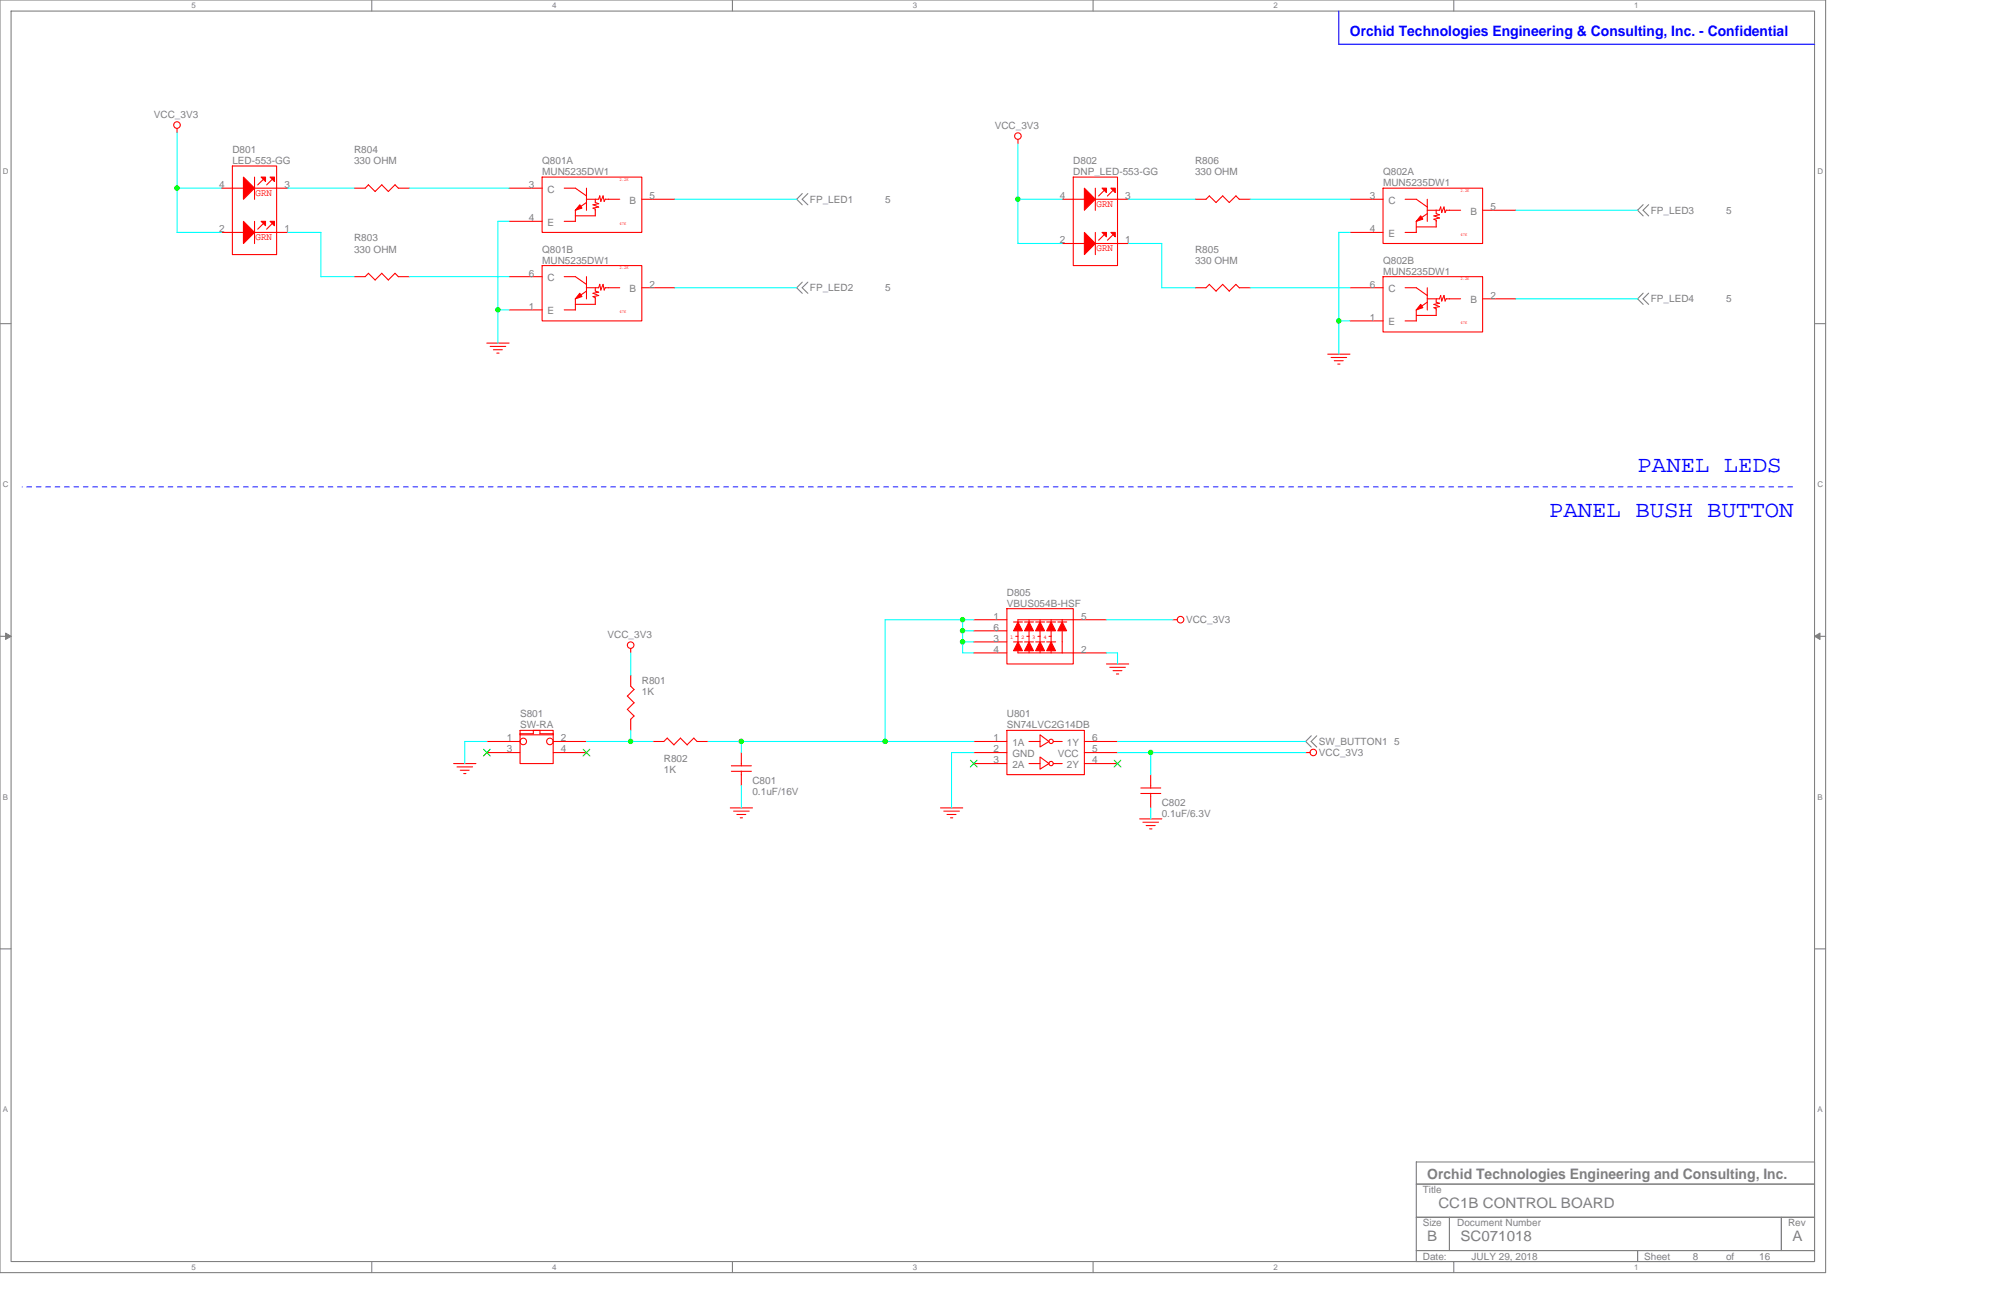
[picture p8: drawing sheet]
<svg xmlns="http://www.w3.org/2000/svg" width="432mm" height="279mm" viewBox="0 0 432 279" stroke-linecap="round" stroke-linejoin="round" font-family="sans-serif">
<path d="M0 0h394v274.6h-394zM2.4 2.4h389.2v269.8h-389.2z" fill="none" stroke="#808080" stroke-width=".23"/>
<g fill="#fff">
<path d="M41.3 .3h.9v1.8h-.9z"/>
<path d="M41.3 272.4h.9v1.9h-.9z"/>
</g>
<path d="M80.2 0v2.4M80.2 272.2v2.4" fill="none" stroke="#808080" stroke-width=".23"/>
<g fill="#fff">
<path d="M119.1 .3h1v1.8h-1z"/>
<path d="M119.1 272.4h1v1.9h-1z"/>
</g>
<path d="M158.1 0v2.4M158.1 272.2v2.4" fill="none" stroke="#808080" stroke-width=".23"/>
<g fill="#fff">
<path d="M197 .3h.9v1.8h-.9z"/>
<path d="M197 272.4h.9v1.9h-.9z"/>
</g>
<path d="M235.9 0v2.4M235.9 272.2v2.4" fill="none" stroke="#808080" stroke-width=".23"/>
<g fill="#fff">
<path d="M274.8 .3h.9v1.8h-.9z"/>
<path d="M274.8 272.4h.9v1.9h-.9z"/>
</g>
<path d="M313.7 0v2.4M313.7 272.2v2.4" fill="none" stroke="#808080" stroke-width=".23"/>
<g fill="#fff">
<path d="M352.6 .3h.9v1.8h-.9z"/>
<path d="M352.6 272.4h.9v1.9h-.9z"/>
<path d="M.6 36.1h1.2v1.9h-1.2z"/>
<path d="M392.2 36.1h1.2v1.9h-1.2z"/>
<path d="M.6 103.5h1.2v1.9h-1.2z"/>
<path d="M392.2 103.5h1.2v1.9h-1.2z"/>
</g>
<path d="M0 69.8h2.4M391.6 69.8h2.4" fill="none" stroke="#808080" stroke-width=".23"/>
<g fill="#fff">
<path d="M.6 171h1.1v1.9h-1.1z"/>
<path d="M392.2 171h1.1v1.9h-1.1z"/>
</g>
<path d="M0 137.3h2.4M391.6 137.3h2.4" fill="none" stroke="#808080" stroke-width=".23"/>
<g fill="#808080" stroke="#808080" stroke-width=".22">
<path d="M1.2 136.6l1.2 .7-1.2 .7z"/>
<path d="M391.6 137.3l1.1-.7v1.4z"/>
</g>
<g fill="#fff">
<path d="M.6 238.4h1.1v1.9h-1.1z"/>
<path d="M392.2 238.4h1.1v1.9h-1.1z"/>
</g>
<g fill="none" stroke="#808080" stroke-width=".23">
<path d="M173.1 41.8l-1.2 1.2 1.2 1.2M174.3 41.8l-1.2 1.2 1.2 1.2M354.6 44.2l-1.2 1.2 1.2 1.2M355.8 44.2l-1.2 1.2 1.2 1.2M173.1 60.9l-1.2 1.2 1.2 1.2M174.3 60.9l-1.2 1.2 1.2 1.2M354.6 63.2l-1.2 1.3 1.2 1.2M355.8 63.2l-1.2 1.3 1.2 1.2M283 158.8l-1.3 1.2 1.3 1.2M284.1 158.8l-1.2 1.2 1.2 1.2M0 204.7h2.4M391.6 204.7h2.4"/>
<path d="M305.6 250.7h86v4.8h-86zM305.6 255.5h86v7.1h-86zM305.6 262.6h7.2v7.2h-7.2zM305.6 269.8h47.8v2.4h-47.8zM312.8 262.6h71.6v7.2h-71.6zM353.4 269.8h38.2v2.4h-38.2zM384.4 262.6h7.2v7.2h-7.2z"/>
</g>
<path d="M288.9 2.4v7.2l102.7-.1" fill="none" stroke="#00f" stroke-width=".23"/>
<path d="M386.8 105.1h-382" fill="none" stroke="#00f" stroke-width=".22" stroke-dasharray="1 1 1 1 1 1 1 1"/>
<g fill="none" stroke="#f00" stroke-width=".23">
<path d="M38.2 27.7v1M50.1 35.8h9.6v19.1h-9.6zM54.9 38.2v4.8M56.8 38.7l-1.2 1.2M58.7 38.7l-1.2 1.2M117 38.2h21.5v11.9h-21.5zM219.7 30.1v1M231.6 38.2h9.6v19.1h-9.6zM47.8 40.6h4.8M47.8 50.1h4.8M54.9 40.6h7.2M54.9 50.1h7.2"/>
<path d="M54.9 47.8v4.8M56.8 48.2l-1.2 1.2M58.7 48.2l-1.2 1.2M76.4 59.7h2.4l.7-.8 1.5 1.5M76.4 40.6h2.4l.7-.7 1.5 1.4M80.9 41.3l1.5-1.4 1.4 1.4M86 59.7h2.3M86 40.6h2.3M86 59.7l-.7-.8-1.5 1.5M86 40.6l-.7-.7-1.5 1.4M109.8 59.7h7.2M109.8 40.6h7.2"/>
<path d="M109.8 47.8h7.2M117 57.3h21.5v11.9h-21.5zM121.8 59.7h2.4l2.4 1.7M121.8 40.6h2.4l2.4 1.7M121.8 47.8h2.4M124.2 45.4v2.4M124.2 46.6h4.3M126.6 40.6v4.8M126.6 59.7v4.8M126.6 43.7l-2.5 1.7M128 44.9l.5 .2M128.5 43v.7l.7 .3-1.2 .2 1.2 .5-1.2 .2"/>
<path d="M128.5 45.1v1.5M129.4 42.3l.3 1.2M129.4 42.2l-.2 .8h-2.7M130.1 42.3l.3 1.2 .2-.5M130.2 42.2l-.6 1.3M133.7 43h-3.1M138.5 43h7.1M229.2 43h4.8M229.2 52.5h4.8M236.4 43h7.1M236.4 52.5h7.1M236.4 40.6v4.8"/>
<path d="M236.4 50.1v4.8M238.3 41.1l-1.2 1.2M238.3 50.6l-1.2 1.2M240.2 41.1l-1.2 1.2M240.2 50.6l-1.2 1.2M261 42.2l-.8 .8h-2.3M263.9 42.2l-1.5 1.5-1.4-1.4M266.7 42.3l.7 .7h2.4M266.7 42.2l-1.4 1.5-1.5-1.4M291.3 43h7.1M291.3 50.1h7.1M298.4 40.6h21.5v11.9h-21.5z"/>
<path d="M298.4 59.7h21.5v11.9h-21.5zM303.2 43h2.4l2.4 1.7M303.2 50.1h2.4M305.6 47.8v2.4M308 43v4.8M308 46.1l-2.4 1.7M309.4 47.3l.5 .2v1.5h-4.3M309.4 46.6l1.2 .4-1.2 .3M309.9 45.3v.8l.7 .3-1.2 .2M310.9 44.6l-.3 .8h-2.6M311.6 44.7l.2 1.2M311.6 44.6l-.5 1.3-.2-1.2"/>
<path d="M312.1 45.3l-.3 .5M315.2 45.4h-3.1M319.9 45.4h7.2M80.9 60.4l1.5-1.5 1.4 1.5M105.1 74h4.8M105.8 74.7h3.3M106.5 75.5h1.9M107.2 76.2h.5M109.8 66.9h7.2M121.8 66.9h2.4M124.2 64.5v2.4M124.2 65.7h4.3"/>
<path d="M126.5 62.1h2.7l.2-.8 .3 1.3M126.6 62.8l-2.5 1.7M128.5 62.1v.7l.7 .3M128.5 64.2v1.5M129.2 63l-1.2 .3 1.2 .5-1.2 .2 .5 .3M130.1 61.4l.3 1.2 .2-.5M130.2 61.3l-.6 1.3M133.7 62.1h-3.1M138.5 62.1h7.1M261 61.4l1.4 1.4M261 61.3l-.8 .8h-2.3M262.4 62.8l1.5-1.5 1.4 1.5"/>
<path d="M269.8 62.1h-2.4l-.7-.7-1.4 1.4M286.5 76.4h4.8M287.2 77.1h3.4M287.9 77.8h2M288.7 78.5h.5M291.3 62.1h7.1M291.3 69.2h7.1M303.2 62.1h2.4l2.4 1.7M303.2 69.2h2.4M305.6 66.9v2.4M308 62.1v4.8M308 65.2l-2.4 1.7"/>
<path d="M309.4 66.4l.5 .2v1.5h-4.3M309.4 65.7l1.2 .4-1.2 .3M309.9 64.5v.7l.7 .2-1.2 .3M310.9 63.7l-.3 .8h-2.6M311.6 63.8l.2 1.2M311.6 63.7l-.5 1.3-.2-1.2M312.1 64.5l-.3 .4M315.2 64.5h-3.1M319.9 64.5h7.2M136.1 139.9v1M210.1 133.7h7.2M210.1 138.5h7.2"/>
<path d="M210.1 136.1h7.2M217.3 131.3h14.3v12h-14.3zM218.7 134.2h1.9M218.7 138.5h1.9M219.2 137.3h.5M219.7 136.1v2.4M221.1 134.2h1.9M221.1 138.5h1.9M221.6 137.3h.5M222.1 133.7v.5M222.1 136.1v2.4M223.5 134.2h1.9"/>
<path d="M223.5 138.5h1.9M224 137.3h.5M224.4 133.7v.5M224.4 136.1v2.4M225.9 134.2h1.9M225.9 138.5h1.9M226.4 137.3h.4M226.8 133.7v.5M226.8 136.1v2.4M228.3 134.2h1.9M229.2 136.1v4.8M229.2 133.7v.5"/>
<path d="M238.8 133.7h-19.1v.5M253.1 133.7h.9M105.1 160h7.1M112.2 157.6h7.2v7.1h-7.2zM115.1 158.3h-2.9v.2h7.2v-.2h-2.9v-.7h-1.4v.7M119.4 160h7.2M136.1 145.6v2.4l.7 .8M136.1 155.2v2.4M136.8 148.8l-1.4 1.4 1.4 1.4M136.8 151.6l-1.4 1.5 1.4 1.4M136.8 154.5l-.7 .7M140.9 160h2.4l.7-.8 1.4 1.5"/>
<path d="M149.7 159.3l.8 .7M149.7 159.2l-1.4 1.5M150.4 160h2.4M210.1 160h7.2M210.1 140.9h7.2M217.3 157.6h16.7v9.5h-16.7zM219.7 140.4v.5h19.1M222 160h2.4M222.1 140.4v.5M224.4 158.5l2 1.5-2 1.2zM224.4 140.4v.5M226.8 140.4v.5"/>
<path d="M227.3 160h1.9M234 160h7.2M238.8 143.3h4.8M239.5 144h3.3M240.2 144.7h1.9M240.9 145.4h.5M97.9 164.7h4.8M98.6 165.5h3.4M99.3 166.2h1.9M100.1 166.9h.4M105.1 162.4h7.1M119.4 162.4h7.2"/>
<path d="M145.4 160.7l1.5-1.5 1.4 1.5M157.6 174.3h4.8M157.8 166.4h4.3M157.8 165.2h4.3M158.3 175h3.4M159 175.7h1.9M159.7 176.4h.5M160 166.4v3.1M160 162.4v2.8M202.9 174.3h4.9M203.7 175h3.3M204.4 175.7h1.9"/>
<path d="M205.1 176.4h.5M210.1 164.7h7.2M210.1 162.4h7.2M222 164.7h2.4M224.4 163.3l2 1.4-2 1.2zM227.3 164.7h1.9M234 164.7h7.2M234 162.4h7.2M245.9 176.7h4.8M246.2 171.2h4.3M246.2 170h4.3M246.6 177.4h3.4"/>
<path d="M247.3 178.1h2M248.1 178.8h.5M248.3 167.1v2.9M248.3 171.2v3.1M281.7 162.4h1"/>
<circle cx="38.2" cy="27" r=".71"/>
<circle cx="219.7" cy="29.4" r=".71"/>
<circle cx="136.1" cy="139.2" r=".71"/>
<circle cx="254.7" cy="133.7" r=".71"/>
<circle cx="112.9" cy="160" r=".7"/>
<circle cx="118.7" cy="160" r=".7"/>
<circle cx="226.8" cy="160" r=".47"/>
<circle cx="226.8" cy="164.7" r=".47"/>
<circle cx="283.4" cy="162.3" r=".7"/>
</g>
<g fill="#f00" stroke="#f00" stroke-width=".23">
<path d="M125.1 44.2l.5 .7-1.4 .5z" fill-rule="evenodd"/>
<path d="M125.1 63.3l.5 .7-1.4 .5z" fill-rule="evenodd"/>
<path d="M306.6 46.6l.4 .7-1.4 .5z" fill-rule="evenodd"/>
<path d="M306.6 65.7l.4 .7-1.4 .5z" fill-rule="evenodd"/>
<path d="M219.7 134.2l.9 1.9h-1.9z" fill-rule="evenodd"/>
<path d="M219.7 138.5l.9 1.9h-1.9z" fill-rule="evenodd"/>
<path d="M222.1 138.5l.9 1.9h-1.9z" fill-rule="evenodd"/>
<path d="M222.1 134.2l.9 1.9h-1.9z" fill-rule="evenodd"/>
<path d="M224.4 138.5l1 1.9h-1.9z" fill-rule="evenodd"/>
<path d="M224.4 134.2l1 1.9h-1.9z" fill-rule="evenodd"/>
<path d="M226.8 138.5l1 1.9h-1.9z" fill-rule="evenodd"/>
<path d="M226.8 134.2l1 1.9h-1.9z" fill-rule="evenodd"/>
<path d="M229.2 134.2l1 1.9h-1.9z" fill-rule="evenodd"/>
<path d="M58.3 38.2h.9v1z" fill-rule="evenodd"/>
<path d="M56.3 38.2h1v1z" fill-rule="evenodd"/>
<path d="M58.3 47.8h.9v.9z" fill-rule="evenodd"/>
<path d="M52.5 47.8l2.4 2.3-2.4 2.4z" fill-rule="evenodd"/>
<path d="M52.5 38.2l2.4 2.4-2.4 2.4z" fill-rule="evenodd"/>
<path d="M56.3 47.8h1v.9z" fill-rule="evenodd"/>
<path d="M239.7 40.6h1v1z" fill-rule="evenodd"/>
<path d="M237.8 40.6h1v1z" fill-rule="evenodd"/>
<path d="M239.7 50.1h1v1z" fill-rule="evenodd"/>
<path d="M234 50.1l2.4 2.4-2.4 2.4z" fill-rule="evenodd"/>
<path d="M234 40.6l2.4 2.4-2.4 2.4z" fill-rule="evenodd"/>
<path d="M237.8 50.1h1v1z" fill-rule="evenodd"/>
</g>
<path d="M104.3 161.6l1.5 1.5M105.8 161.6l-1.5 1.5M125.8 161.6l1.5 1.5M127.3 161.6l-1.5 1.5M209.4 164l1.5 1.5M210.8 164l-1.4 1.5M240.4 164l1.5 1.5M241.9 164l-1.5 1.5" fill="none" stroke="#0f0" stroke-width=".22"/>
<g fill="none" stroke="#0ff" stroke-width=".23">
<path d="M38.2 28.7v21.5M219.7 31.1v21.5l9.5-.1M38.2 40.6h9.6M38.2 50.1h9.6M62.1 40.6h14.3M62.1 50.1h7.2M69.2 59.7h7.2M69.2 50.1v9.6M88.3 59.7h21.5M88.3 40.6h21.6M109.9 47.8h-2.5v26.2M145.6 43h26.3"/>
<path d="M219.6 43h9.6M243.5 43h14.4M243.5 52.5h7.2v9.6h7.2M269.8 43h21.5M291.3 50.1h-2.4v26.3M327.1 45.4h26.3M107.4 66.9h2.4M145.6 62.1h26.3M269.8 62.1h21.5M288.9 69.2h2.4M327.1 64.5h26.3M207.7 136.1h2.4"/>
<path d="M207.7 138.5h2.4M207.7 133.7v7.2M210.1 133.7h-19.1v26.3M238.7 133.7h14.4M105.1 160h-4.8v4.7M136.1 140.9v4.8M136.1 157.6v2.4M140.9 160h-14.3M152.8 160h57.3M160 160v2.4M207.7 140.9h2.4M238.7 140.9h2.5v2.4"/>
<path d="M241.2 160h40.6M160 169.5v4.8M210.1 162.4h-4.8v11.9M241.2 162.4h40.6M248.3 162.3v4.8M248.3 174.3v2.4"/>
</g>
<g fill="#0f0" stroke="#0f0" stroke-width=".23">
<circle cx="136.1" cy="160" r=".47"/>
<circle cx="107.4" cy="66.8" r=".47"/>
<circle cx="288.9" cy="69.2" r=".47"/>
<circle cx="248.3" cy="162.3" r=".47"/>
<circle cx="219.6" cy="43" r=".47"/>
<circle cx="38.2" cy="40.6" r=".47"/>
<circle cx="160" cy="160" r=".47"/>
<circle cx="191" cy="160" r=".47"/>
<circle cx="207.7" cy="133.7" r=".47"/>
<circle cx="207.7" cy="138.5" r=".47"/>
<circle cx="207.7" cy="136.1" r=".47"/>
</g>
<g font-size="5" fill="#00f">
<text x="353.4" y="101.9">PANEL LEDS</text>
<text x="334.3" y="111.4">PANEL BUSH BUTTON</text>
</g>
<text font-size="3.1" fill="#00f" x="291.3" y="7.7">Orchid Technologies Engineering &amp; Consulting, Inc. - Confidential</text>
<g font-size="3.1" fill="#808080">
<text x="308" y="254.3">Orchid Technologies Engineering and Consulting, Inc.</text>
<text x="310.4" y="260.7">CC1B CONTROL BOARD</text>
<text x="308" y="267.8">B</text>
<text x="315.2" y="267.8">SC071018</text>
<text x="386.8" y="267.8">A</text>
</g>
<g font-size="2.2" fill="#808080">
<text x="33.2" y="25.4">VCC_3V3</text>
<text x="214.7" y="27.7">VCC_3V3</text>
<text x="50.1" y="33">D801</text>
<text x="50.1" y="35.4">LED-553-GG</text>
<text x="76.4" y="33">R804</text>
<text x="76.4" y="35.4">330 OHM</text>
<text x="117" y="35.4">Q801A</text>
<text x="231.6" y="35.4">D802</text>
<text x="257.9" y="35.4">R806</text>
<text x="47.3" y="40.6">4</text>
<text x="61.4" y="40.6">3</text>
<text x="114.1" y="40.6">3</text>
<text x="117" y="37.8">MUN5235DW1</text>
<text x="118.2" y="41.6">C</text>
<text x="231.6" y="37.8">DNP_LED-553-GG</text>
<text x="257.9" y="37.8">330 OHM</text>
<text x="298.4" y="37.8">Q802A</text>
<text x="298.4" y="40.2">MUN5235DW1</text>
<text x="114.1" y="47.7">4</text>
<text x="135.9" y="44">B</text>
<text x="140.2" y="43">5</text>
<text x="174.8" y="43.7">FP_LED1</text>
<text x="191" y="43.7">5</text>
<text x="228.7" y="43">4</text>
<text x="242.8" y="43">3</text>
<text x="295.6" y="43">3</text>
<text x="299.6" y="44">C</text>
<text x="317.3" y="46.3">B</text>
<text x="321.6" y="45.3">5</text>
<text x="356.2" y="46.1">FP_LED3</text>
<text x="372.5" y="46.1">5</text>
<text x="47.3" y="50.1">2</text>
<text x="61.4" y="50.1">1</text>
<text x="76.4" y="52.1">R803</text>
<text x="118.2" y="48.7">E</text>
<text x="228.7" y="52.5">2</text>
<text x="242.8" y="52.5">1</text>
<text x="295.6" y="50.1">4</text>
<text x="299.6" y="51.1">E</text>
<text x="76.4" y="54.5">330 OHM</text>
<text x="114.1" y="59.7">6</text>
<text x="117" y="54.5">Q801B</text>
<text x="117" y="56.9">MUN5235DW1</text>
<text x="257.9" y="54.5">R805</text>
<text x="257.9" y="56.9">330 OHM</text>
<text x="298.4" y="56.9">Q802B</text>
<text x="298.4" y="59.2">MUN5235DW1</text>
<text x="118.2" y="60.7">C</text>
<text x="135.9" y="63.1">B</text>
<text x="140.2" y="62.1">2</text>
<text x="174.8" y="62.8">FP_LED2</text>
<text x="191" y="62.8">5</text>
<text x="295.6" y="62.1">6</text>
<text x="299.6" y="63.1">C</text>
<text x="317.3" y="65.4">B</text>
<text x="321.6" y="64.5">2</text>
<text x="356.2" y="65.2">FP_LED4</text>
<text x="372.5" y="65.2">5</text>
<text x="114.1" y="66.8">1</text>
<text x="118.2" y="67.8">E</text>
<text x="295.6" y="69.2">1</text>
<text x="299.6" y="70.2">E</text>
<text x="217.3" y="128.5">D805</text>
<text x="217.3" y="130.9">VBUS054B-HSF</text>
<text x="131.1" y="137.6">VCC_3V3</text>
<text x="214.4" y="133.7">1</text>
<text x="214.4" y="136.1">6</text>
<text x="233.3" y="133.7">5</text>
<text x="255.9" y="134.5">VCC_3V3</text>
<text x="214.4" y="138.5">3</text>
<text x="214.4" y="140.8">4</text>
<text x="233.3" y="140.8">2</text>
<text x="138.5" y="147.6">R801</text>
<text x="138.5" y="150">1K</text>
<text x="112.2" y="154.7">S801</text>
<text x="217.3" y="154.7">U801</text>
<text x="109.3" y="160">1</text>
<text x="112.2" y="157.1">SW-RA</text>
<text x="121.1" y="160">2</text>
<text x="214.4" y="160">1</text>
<text x="217.3" y="157.1">SN74LVC2G14DB</text>
<text x="218.5" y="161">1A</text>
<text x="230.2" y="161">1Y</text>
<text x="235.7" y="160">6</text>
<text x="284.6" y="160.7">SW_BUTTON1 5</text>
<text x="109.3" y="162.3">3</text>
<text x="121.1" y="162.3">4</text>
<text x="143.3" y="164.3">R802</text>
<text x="143.3" y="166.7">1K</text>
<text x="214.4" y="162.3">2</text>
<text x="214.4" y="164.7">3</text>
<text x="218.5" y="163.3">GND</text>
<text x="218.5" y="165.7">2A</text>
<text x="228.2" y="163.3">VCC</text>
<text x="230.2" y="165.7">2Y</text>
<text x="235.7" y="164.7">4</text>
<text x="235.7" y="162.3">5</text>
<text x="284.6" y="163.1">VCC_3V3</text>
<text x="162.4" y="169.1">C801</text>
<text x="162.4" y="171.5">0.1uF/16V</text>
<text x="250.7" y="173.9">C802</text>
<text x="250.7" y="176.3">0.1uF/6.3V</text>
<text x="307" y="257.4">Title</text>
<text x="307" y="264.6">Size</text>
<text x="314.5" y="264.6">Document Number</text>
<text x="385.8" y="264.6">Rev</text>
<text x="307" y="271.8">Date:</text>
<text x="317.6" y="271.8">JULY 29, 2018</text>
<text x="354.8" y="271.8">Sheet</text>
<text x="365.3" y="271.8">8</text>
<text x="372.5" y="271.8">of</text>
<text x="379.6" y="271.8">16</text>
</g>
<g font-size="2.2" fill="#f00">
<text x="55.2" y="42.3">GRN</text>
<text x="236.6" y="44.7">GRN</text>
<text x="55.2" y="51.9">GRN</text>
<text x="236.6" y="54.3">GRN</text>
</g>
<g font-size="1.7" fill="#808080">
<text x="41.3" y="1.8">5</text>
<text x="119.1" y="1.8">4</text>
<text x="197" y="1.8">3</text>
<text x="274.8" y="1.8">2</text>
<text x="352.6" y="1.8">1</text>
<text x=".6" y="37.6">D</text>
<text x="392.2" y="37.6">D</text>
<text x=".6" y="105.1">C</text>
<text x="392.2" y="105.1">C</text>
<text x=".6" y="172.5">B</text>
<text x="392.2" y="172.5">B</text>
<text x=".6" y="240">A</text>
<text x="392.2" y="240">A</text>
<text x="41.3" y="274">5</text>
<text x="119.1" y="274">4</text>
<text x="197" y="274">3</text>
<text x="274.8" y="274">2</text>
<text x="352.6" y="274">1</text>
</g>
<g font-size="1.2" fill="#f00">
<text x="218" y="137.8">1</text>
<text x="220.4" y="137.8">2</text>
<text x="222.8" y="137.8">3</text>
<text x="225.1" y="137.8">4</text>
</g>
<g font-size="1" fill="#f00">
<text x="133.7" y="38.9">2.2K</text>
<text x="315.2" y="41.3">2.2K</text>
<text x="133.7" y="48.5">47K</text>
<text x="315.2" y="50.9">47K</text>
<text x="133.7" y="58">2.2K</text>
<text x="315.2" y="60.4">2.2K</text>
<text x="133.7" y="67.6">47K</text>
<text x="315.2" y="70">47K</text>
</g>
</svg>
